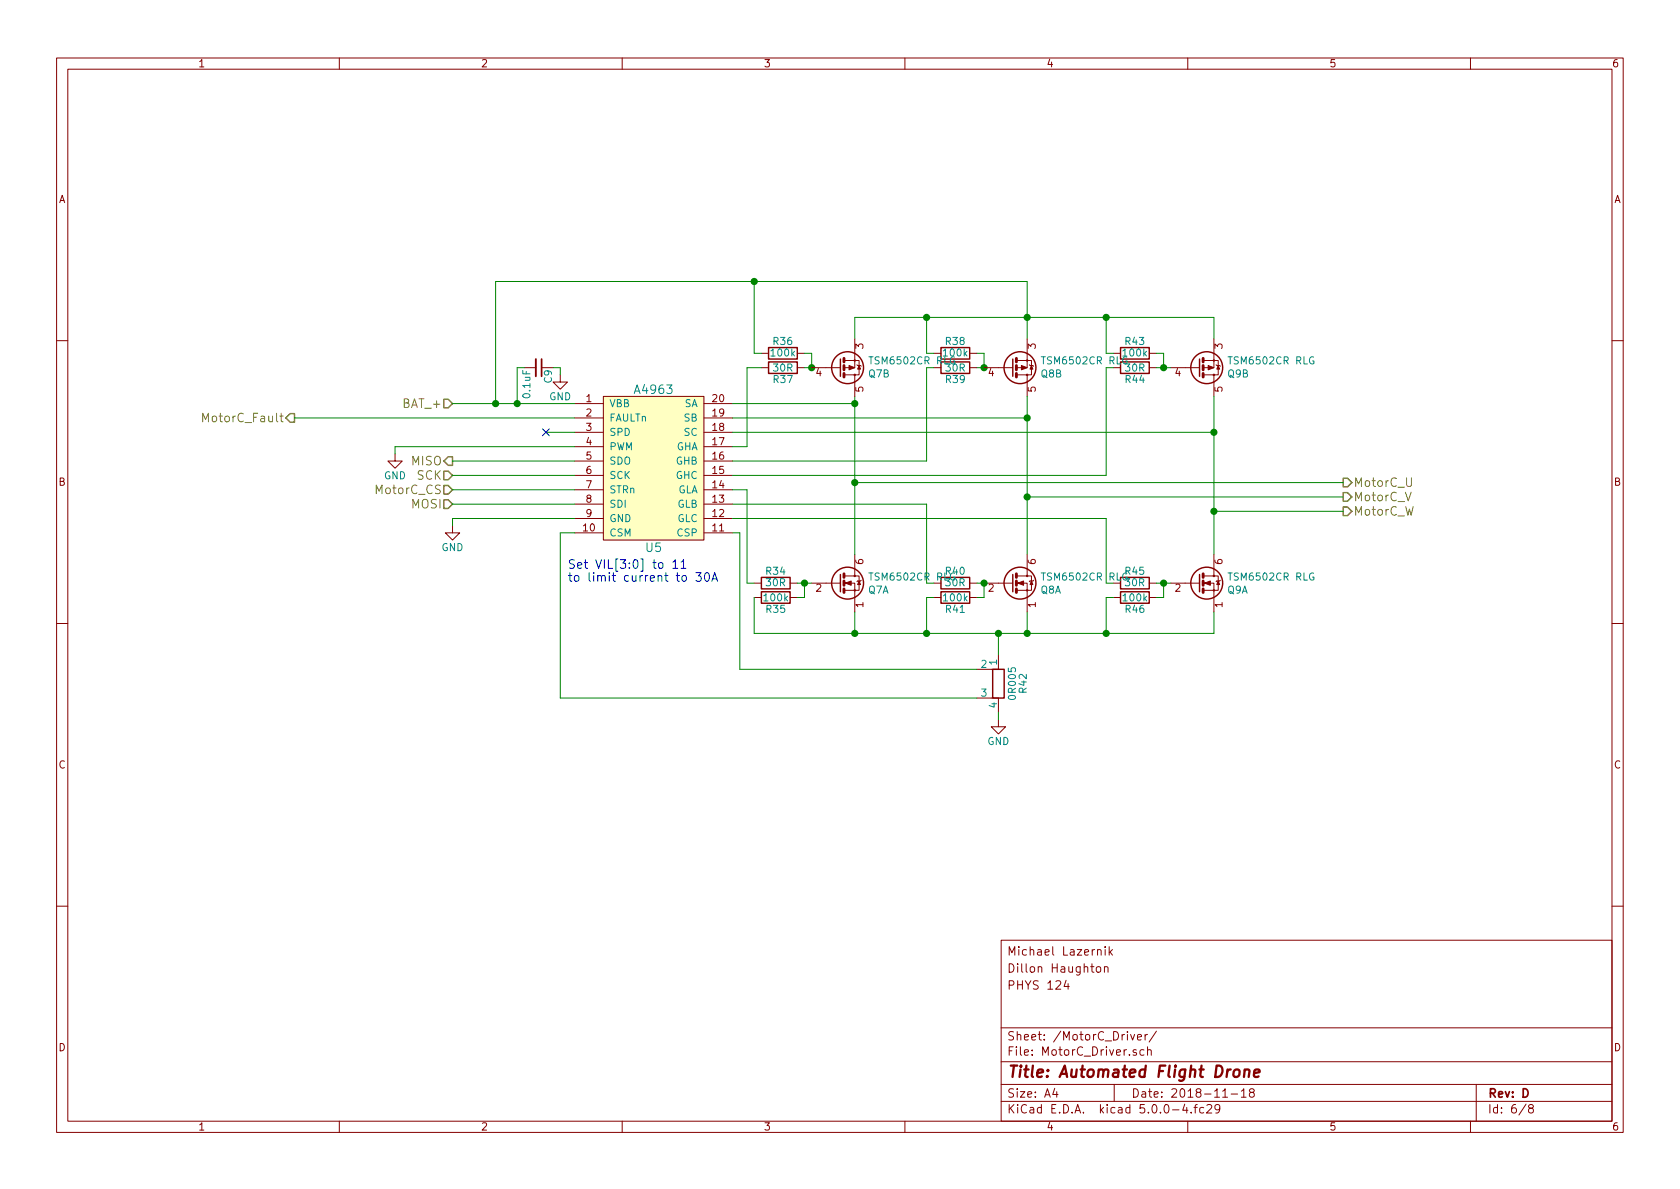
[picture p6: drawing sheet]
<svg xmlns="http://www.w3.org/2000/svg" width="297mm" height="210mm" viewBox="0 0 297 210" stroke-linecap="round" stroke-linejoin="round" font-family="sans-serif">
<g fill="none" stroke="#840000" stroke-width=".18">
<path d="M10 10.3h277v189.9h-277zM12 12.2h273v186.1h-273zM60 10.3v1.9M110 10.3v1.9M160 10.3v1.9M210 10.3v1.9M260 10.3v1.9M151.1 59.9v3.8h-1.7M181.6 59.9v3.8h-1.8M214.6 59.9v3.8h-1.7M10 60.2h2M92.7 65h2"/>
<path d="M99.1 66.3v1.3h1.2l-1.2 1.2-1.3-1.2h1.3M101.6 71.4h5.1M101.6 79h5.1M101.6 76.4h5.1M101.6 73.9h5.1M106.7 70.1h17.8v25.4h-17.8zM124.5 71.4h5M124.5 79h5M124.5 76.4h5M124.5 73.9h5M134.6 65h1.3M134.6 62.5h1.3"/>
<path d="M141 65h1.2M141 62.5h1.2M143.5 65h5.1M149.4 66.3h1.7v3.8M149.4 65h1.7v-1.3h.8v2.6h-.8M151.5 64.5l.8 .3M165.1 62.5h1.3M171.4 65h1.3M171.4 62.5h1.3M174 65h5.1M179.8 66.3h1.8v3.8M179.8 65h1.8v-1.3h.8v2.6h-.8"/>
<path d="M182 64.5l.8 .3M196.8 62.5h1.3M203.2 65h1.3M203.2 62.5h1.3M207 65h5.1M212.9 66.3h1.7v3.8M212.9 65h1.7v-1.3h.8v2.6h-.8M215 64.5l.8 .3M285 60.2h2M69.8 80.3v1.2h1.3l-1.3 1.3-1.2-1.3h1.2M80 93v1.2h1.3l-1.3 1.3-1.3-1.3h1.3M101.6 94.2h5.1"/>
<path d="M101.6 91.7h5.1M101.6 89.1h5.1M101.6 86.6h5.1M101.6 84.1h5.1M101.6 81.5h5.1M124.5 94.2h5M124.5 91.7h5M124.5 89.1h5M124.5 86.6h5M124.5 84.1h5M124.5 81.5h5M151.1 98v3.8h-1.7"/>
<path d="M181.6 98v3.8h-1.8M214.6 98v3.8h-1.7M10 110.3h2M133.3 105.7h1.3M133.3 103.1h1.3M139.7 105.7h1.3M139.7 103.1h1.3M143.5 103.1h5.1M149.4 104.4h1.7v3.8M151.1 101.8h.8v2.6h-.8v-1.3h-1.7M152.3 102.6l-.8 .3M165.1 105.7h1.3"/>
<path d="M171.4 105.7h1.3M171.4 103.1h1.3M174 103.1h5.1M176.5 115.8v2.6h-3.8M179.8 104.4h1.8v3.8M181.6 101.8h.8v2.6h-.8v-1.3h-1.8M182.8 102.6l-.8 .3M196.8 105.7h1.3M203.2 105.7h1.3M203.2 103.1h1.3M207 103.1h5.1M212.9 104.4h1.7v3.8"/>
<path d="M214.6 101.8h.8v2.6h-.8v-1.3h-1.7M215.8 102.6l-.8 .3M285 110.3h2M172.7 123.4h3.8v2.6M176.5 127.2v1.3h1.3l-1.3 1.3-1.2-1.3h1.2M10 160.2h2M177 166.3h108v32h-108zM188.5 173.3l-.4 1.1h1M188.8 173.9v1M193.9 171.1l.2-.2 .5 .2v.7l-.3 .1-.4-.1zM194.1 168l.2-.1 .3 .1 .1 .9M195.3 171.1v-.1a.37 .37 0 0 1 .6 .1v.8"/>
<path d="M195.3 170.9v1M195.4 167.4v.2M195.4 167.9v1M196.1 167.4v1.5M196.3 168.3l.4 .6M196.7 167.9l-.6 .6M285 160.2h2M60 198.3v1.9M110 198.3v1.9M160 198.3v1.9M177 194.8h108M177 191.8h108"/>
<path d="M177 187.8h108M177 181.8h108M186.5 192.5l-.4 1h1M186.8 193v1M197 191.8v3M199.9 182.9l.4 1 .3-1M200.9 185.7a.37 .37 0 0 0-.6 .1l.1 .2 .5 .2 .1 .1-.2 .3-.5-.1M201.1 183.4l.7-.1v-.3l-.5-.1-.2 .2 .1 .7h.6M202.3 185.7l-.5-.1-.3 .3 .2 .6h.6M202.5 182.9v1M202.9 185.7h.1a.37 .37 0 0 1 .6 .1v.8M202.9 182.9l-.4 .3"/>
<path d="M202.9 185.1v1.5M204.5 182.3l-1.3 2M209.5 195.2l-.4 1.1h.9M209.8 195.8v1M210 198.3v1.9M210.6 196.7v.1M211.1 195.8h.6M211.7 195.3l-.4 .2v1.3M212.8 195.9l-.4-.1-.3 .3 .1 .6 .2 .1 .4-.1M213.4 195.5l.2-.2h.4l.2 .5-.9 1h.9M215.7 196l-.2 .2a.48 .48 0 0 1-.6-.1v-.6a.48 .48 0 0 1 .6-.1l.1 .1a1.19 1.19 0 0 1-.2 1.2l-.4 .1M216.2 194h.8"/>
<path d="M217.7 193.5h1.1M219.5 193l.4-.5v1.5M219.5 194h.8M221.2 193.2l-.3-.3 .1-.2 .2-.2 .4 .1 .2 .2-.1 .2-.6 .2a.48 .48 0 0 0-.1 .7l.2 .1 .5-.1a.48 .48 0 0 0-.1-.7h-.1M260 198.3v1.9M261 191.8v6.5M269.8 195.2l-1.2 2M270.6 196l-.3-.2v-.2l.3-.3h.2l.3 .3-.1 .2-.6 .2a.48 .48 0 0 0-.1 .7l.3 .1 .4-.1a.48 .48 0 0 0-.2-.7"/>
<circle cx="151.1" cy="63.7" r=".13"/>
<circle cx="151.1" cy="66.3" r=".13"/>
<circle cx="181.6" cy="66.3" r=".13"/>
<circle cx="181.6" cy="63.7" r=".13"/>
<circle cx="214.6" cy="63.7" r=".13"/>
<circle cx="214.6" cy="66.3" r=".13"/>
<circle cx="151.1" cy="101.8" r=".13"/>
<circle cx="151.1" cy="104.4" r=".13"/>
<circle cx="181.6" cy="101.8" r=".13"/>
<circle cx="181.6" cy="104.4" r=".13"/>
<circle cx="214.6" cy="104.4" r=".13"/>
<circle cx="214.6" cy="101.8" r=".13"/>
</g>
<path d="M218.3 189.3a.51 .51 0 0 1 .5-.2 .51 .51 0 0 1 .4 .4l-.1 .6a.56 .56 0 0 1-.5 .4 .56 .56 0 0 1-.5-.4zM220.1 189.3a.52 .52 0 0 1 .8 .1l-.1 1M220.1 189.1l-.2 1.3M221.7 189.8l1-.2v-.4l-.6-.1-.3 .3v.9l.1 .1 .6-.1" fill="none" stroke="#840000" stroke-width=".41"/>
<path d="M94.7 63.5v3" fill="none" stroke="#840000" stroke-width=".33"/>
<path d="M95.8 63.5v3" fill="none" stroke="#840000" stroke-width=".3"/>
<path d="M51.3 73.1h.8v1.6h-.8l-.8-.8zM78.5 70.6h.7l.8 .8-.8 .7h-.7zM78.5 83.3h.7l.8 .8-.8 .7h-.7zM78.5 85.8h.7l.8 .8-.8 .8h-.7zM78.5 88.4h.7l.8 .7-.8 .8h-.7zM79.2 80.8h.8v1.5h-.8l-.7-.8zM237.5 84.6h.8l.7 .7-.7 .8h-.8zM237.5 87.1h.8l.7 .8-.7 .7h-.8zM237.5 89.7h.8l.7 .7-.7 .8h-.8z" fill="none" stroke="#848400" stroke-width=".25"/>
<path d="M35.8 74.6v-1.5l.5 1.1 .6-1.1v1.5M248.7 84.5l.1 1.4a.48 .48 0 0 0 .7 0l.1-1.4" fill="none" stroke="#848400" stroke-width=".18"/>
<path d="M106.7 70.1h17.8v25.4h-17.8z" fill="#ffffc2" stroke="#ffffc2" stroke-width=".18"/>
<g fill="none" stroke="#840000" stroke-width=".25">
<path d="M135.9 61.5h5.1v2h-5.1zM135.9 64h5.1v2h-5.1zM148.6 63.5v3M166.4 61.5h5v2h-5zM166.4 64h5v2h-5zM179.1 63.5v3M198.1 61.5h5.1v2h-5.1zM198.1 64h5.1v2h-5.1zM212.1 63.5v3M134.6 104.6h5.1v2.1h-5.1zM134.6 102.1h5.1v2h-5.1zM148.6 101.6v3"/>
<path d="M166.4 104.6h5v2.1h-5zM166.4 102.1h5v2h-5zM175.5 118.4h2v5h-2zM179.1 101.6v3M198.1 104.6h5.1v2.1h-5.1zM198.1 102.1h5.1v2h-5.1zM212.1 101.6v3"/>
<circle cx="149.9" cy="65" r="2.82"/>
<circle cx="180.3" cy="65" r="2.82"/>
<circle cx="213.4" cy="65" r="2.82"/>
<circle cx="149.9" cy="103.1" r="2.82"/>
<circle cx="180.3" cy="103.1" r="2.82"/>
<circle cx="213.4" cy="103.1" r="2.82"/>
</g>
<path d="M116.5 99.6l.2-.1 .5 .1v.6l-.1 .2-.4 .1-.2-.2zM119 99.4l.4-.4v1.5M120.4 99.4l.5-.4v1.5M119 100.5h.8M120.4 100.5h.9M120.6 101.9l.3-.1 .4 .1 .1 .6-.2 .2-.3 .1-.3-.2zM123 101.3h1l-.5 .5 .4 .2v.6l-.2 .2h-.4l-.3-.2M124.7 101.4l.4-.1a.97 .97 0 0 1 0 1.5 .84 .84 0 0 1-.4-1.4zM125.9 102.8l.5-1.5 .5 1.5M126 102.4h.7" fill="none" stroke="#0000c2" stroke-width=".18"/>
<g fill="none" stroke="#008400" stroke-width=".18">
<path d="M133.3 49.8v12.7h1.3M151.1 59.9v-3.8h63.5v3.8M163.8 56.1v6.4h1.3M181.6 59.9v-10.1h-94v21.6M195.6 56.1v6.4h1.2M52.1 73.9h49.5M80 71.4h21.6M92.7 65h-1.3v6.4M96.5 76.4h5.1M97.8 65h1.3v1.3M101.6 79h-31.8v1.3M129.5 71.4h21.6"/>
<path d="M129.5 73.9h52.1M129.5 76.4h85.1M134.6 65h-2.5v14h-2.6M142.2 62.5h1.3v2.5h-1.3M151.1 70.1v27.9M163.8 65v16.5h-34.3M172.7 62.5h1.3v2.5h-1.3M181.6 70.1v27.9M195.6 65v19.1h-66.1M204.5 65h2.5M204.5 62.5h1.2v2.5M214.6 70.1v27.9"/>
<path d="M80 84.1h21.6M80 81.5h21.6M80 86.6h21.6M80 89.1h21.6M101.6 91.7h-21.6v1.3M101.6 94.2h-2.5v29.2h73.6M129.5 86.6h2.6v16.5h1.2M129.5 89.1h34.3v14M129.5 91.7h66.1v11.4M129.5 94.2h1.3v24.2h41.9M151.1 85.3h86.4M181.6 87.9h55.9"/>
<path d="M214.6 90.4h22.9M133.3 105.7v6.3h81.3v-3.8M141 103.1h2.5M142.2 103.1v2.6h-1.2M151.1 108.2v3.8M165.1 105.7h-1.3v6.3M172.7 103.1h1.3v2.6h-1.3M176.5 112v3.8M181.6 108.2v3.8M196.8 105.7h-1.2v6.3M204.5 103.1h2.5M205.7 103.1v2.6h-1.2"/>
<path d="M176.5 126v1.2"/>
</g>
<g fill="#008400" stroke="#008400" stroke-width=".25">
<circle cx="91.4" cy="71.4" r=".51"/>
<circle cx="151.1" cy="71.4" r=".51"/>
<circle cx="151.1" cy="85.3" r=".51"/>
<circle cx="181.6" cy="73.9" r=".51"/>
<circle cx="181.6" cy="87.9" r=".51"/>
<circle cx="214.6" cy="76.4" r=".51"/>
<circle cx="214.6" cy="90.4" r=".51"/>
<circle cx="181.6" cy="56.1" r=".51"/>
<circle cx="87.6" cy="71.4" r=".51"/>
<circle cx="205.7" cy="65" r=".51"/>
<circle cx="195.6" cy="56.1" r=".51"/>
<circle cx="163.8" cy="56.1" r=".51"/>
<circle cx="133.4" cy="49.8" r=".51"/>
<circle cx="176.5" cy="112" r=".51"/>
<circle cx="181.6" cy="112" r=".51"/>
<circle cx="151.1" cy="112" r=".51"/>
<circle cx="142.2" cy="103.1" r=".51"/>
<circle cx="163.8" cy="112" r=".51"/>
<circle cx="205.7" cy="103.1" r=".51"/>
<circle cx="195.6" cy="112" r=".51"/>
<circle cx="143.5" cy="65" r=".51"/>
<circle cx="174" cy="65" r=".51"/>
<circle cx="174" cy="103.1" r=".51"/>
</g>
<path d="M95.9 75.8l1.2 1.3M97.1 75.8l-1.2 1.3" fill="none" stroke="#000084" stroke-width=".18"/>
<g fill="none" stroke="#840000" stroke-width=".51">
<path d="M149.2 63.4v.6M149.2 64.6v.8M149.2 66v.7M179.7 63.4v.6M179.7 64.6v.8M179.7 66v.7M212.7 63.4v.6M212.7 64.6v.8M212.7 66v.7M149.2 101.5v.6M149.2 102.7v.8M149.2 104.1v.7"/>
<path d="M179.7 101.5v.6M179.7 102.7v.8M179.7 104.1v.7M212.7 101.5v.6M212.7 102.7v.8M212.7 104.1v.7"/>
</g>
<g fill="#840000" stroke="#840000" stroke-width=".18">
<path d="M151.9 102.7l.2 .7h-.5z"/>
<path d="M149.5 103.1l1-.4v.8z"/>
<path d="M182.4 102.7l.2 .7h-.5z"/>
<path d="M180 103.1l1-.4v.8z"/>
<path d="M215.4 102.7l.2 .7h-.5z"/>
<path d="M213 103.1l1-.4v.8z"/>
<path d="M150.1 64.6l1 .4-1 .4z"/>
<path d="M151.9 64.6l.2 .7h-.5z"/>
<path d="M180.6 64.6l1 .4-1 .4z"/>
<path d="M182.4 64.6l.2 .7h-.5z"/>
<path d="M213.6 64.6l1 .4-1 .4z"/>
<path d="M215.4 64.6l.2 .7h-.5z"/>
</g>
<text font-size="2.8" fill="#840000" x="178" y="190.5">Title: Automated Flight Drone</text>
<g font-size="2.1" fill="#008484">
<text x="112.4" y="69.7">A4963</text>
<text x="114.2" y="97.6">U5</text>
</g>
<g font-size="2.1" fill="#848400">
<text x="36.6" y="74.7">MotorC_Fault</text>
<text x="71.5" y="72.1">BAT_+</text>
<text x="72.8" y="82.3">MISO</text>
<text x="66.7" y="87.4">MotorC_CS</text>
<text x="72.8" y="89.9">MOSI</text>
<text x="73.8" y="84.8">SCK</text>
<text x="239.3" y="86.1">MotorC_U</text>
<text x="239.3" y="88.6">MotorC_V</text>
<text x="239.3" y="91.2">MotorC_W</text>
</g>
<g font-size="2.1" fill="#0000c2">
<text x="100.3" y="100.6">Set VIL[3:0] to 11</text>
<text x="100.3" y="102.9">to limit current to 30A</text>
</g>
<g font-size="2.1" fill="#840000">
<text x="178" y="172">Dillon Haughton</text>
<text x="178" y="169">Michael Lazernik</text>
<text x="178" y="175">PHYS 124</text>
<text x="178" y="184">Sheet: /MotorC_Driver/</text>
<text x="178" y="186.7">File: MotorC_Driver.sch</text>
<text x="178" y="196.9">KiCad E.D.A. kicad 5.0.0-4.fc29</text>
<text x="178" y="194.1">Size: A4</text>
<text x="200" y="194.1">Date: 2018-11-18</text>
<text x="263" y="194.1">Rev: D</text>
<text x="263" y="196.9">Id: 6/8</text>
</g>
<g font-size="1.8" fill="#840000">
<text x="35" y="11.9">1</text>
<text x="85" y="11.9">2</text>
<text x="135" y="11.9">3</text>
<text x="185" y="11.9">4</text>
<text x="235" y="11.9">5</text>
<text x="285" y="11.9">6</text>
<text x="10.4" y="35.9">A</text>
<text x="285.4" y="35.9">A</text>
<text x="152.7" y="61.7" transform="rotate(-90 152.7 61.7)">3</text>
<text x="183.1" y="61.7" transform="rotate(-90 183.1 61.7)">3</text>
<text x="216.2" y="61.7" transform="rotate(-90 216.2 61.7)">3</text>
<text x="103.7" y="71.1">1</text>
<text x="126" y="71.1">20</text>
<text x="144.3" y="66.5">4</text>
<text x="152.7" y="69.3" transform="rotate(-90 152.7 69.3)">5</text>
<text x="174.8" y="66.5">4</text>
<text x="183.1" y="69.3" transform="rotate(-90 183.1 69.3)">5</text>
<text x="207.8" y="66.5">4</text>
<text x="216.2" y="69.3" transform="rotate(-90 216.2 69.3)">5</text>
<text x="103.7" y="73.7">2</text>
<text x="103.7" y="76.2">3</text>
<text x="126" y="76.2">18</text>
<text x="126" y="73.7">19</text>
<text x="103.7" y="78.7">4</text>
<text x="103.7" y="81.3">5</text>
<text x="103.7" y="83.8">6</text>
<text x="126" y="83.8">15</text>
<text x="126" y="81.3">16</text>
<text x="126" y="78.7">17</text>
<text x="10.4" y="85.9">B</text>
<text x="103.7" y="86.4">7</text>
<text x="103.7" y="88.9">8</text>
<text x="126" y="88.9">13</text>
<text x="126" y="86.4">14</text>
<text x="285.4" y="85.9">B</text>
<text x="103.2" y="94">10</text>
<text x="103.7" y="91.4">9</text>
<text x="126" y="94">11</text>
<text x="126" y="91.4">12</text>
<text x="152.7" y="99.8" transform="rotate(-90 152.7 99.8)">6</text>
<text x="183.1" y="99.8" transform="rotate(-90 183.1 99.8)">6</text>
<text x="216.2" y="99.8" transform="rotate(-90 216.2 99.8)">6</text>
<text x="144.3" y="104.6">2</text>
<text x="152.7" y="107.4" transform="rotate(-90 152.7 107.4)">1</text>
<text x="174.8" y="104.6">2</text>
<text x="183.1" y="107.4" transform="rotate(-90 183.1 107.4)">1</text>
<text x="207.8" y="104.6">2</text>
<text x="216.2" y="107.4" transform="rotate(-90 216.2 107.4)">1</text>
<text x="10.4" y="135.9">C</text>
<text x="285.4" y="135.9">C</text>
<text x="10.4" y="185.9">D</text>
<text x="285.4" y="185.9">D</text>
<text x="35" y="199.9">1</text>
<text x="85" y="199.9">2</text>
<text x="135" y="199.9">3</text>
<text x="185" y="199.9">4</text>
<text x="235" y="199.9">5</text>
<text x="285" y="199.9">6</text>
</g>
<g font-size="1.8" fill="#008484">
<text x="136.4" y="63">100k</text>
<text x="136.8" y="61">R36</text>
<text x="136.8" y="65.7">30R</text>
<text x="154.1" y="64.4">TSM6502CR RLG</text>
<text x="166.9" y="63">100k</text>
<text x="167.3" y="61">R38</text>
<text x="167.3" y="65.7">30R</text>
<text x="184.6" y="64.4">TSM6502CR RLG</text>
<text x="198.7" y="63">100k</text>
<text x="199" y="61">R43</text>
<text x="199" y="65.7">30R</text>
<text x="217.6" y="64.4">TSM6502CR RLG</text>
<text x="93.8" y="70.3" transform="rotate(-90 93.8 70.3)">0.1uF</text>
<text x="97.1" y="70.8">GND</text>
<text x="97.6" y="67.7" transform="rotate(-90 97.6 67.7)">C9</text>
<text x="136.8" y="67.7">R37</text>
<text x="153.6" y="66.7">Q7B</text>
<text x="167.3" y="67.7">R39</text>
<text x="184.1" y="66.7">Q8B</text>
<text x="199" y="67.7">R44</text>
<text x="217.1" y="66.7">Q9B</text>
<text x="107.7" y="72">VBB</text>
<text x="107.7" y="74.5">FAULTn</text>
<text x="107.7" y="77.1">SPD</text>
<text x="121" y="77.1">SC</text>
<text x="121" y="74.5">SB</text>
<text x="121" y="72">SA</text>
<text x="107.7" y="79.6">PWM</text>
<text x="107.7" y="82.2">SDO</text>
<text x="119.5" y="82.2">GHB</text>
<text x="119.5" y="79.6">GHA</text>
<text x="67.9" y="84.8">GND</text>
<text x="107.7" y="84.7">SCK</text>
<text x="107.7" y="87.2">STRn</text>
<text x="107.7" y="89.8">SDI</text>
<text x="119.5" y="84.7">GHC</text>
<text x="119.7" y="89.8">GLB</text>
<text x="119.7" y="87.2">GLA</text>
<text x="107.7" y="94.9">CSM</text>
<text x="107.7" y="92.3">GND</text>
<text x="119.7" y="92.3">GLC</text>
<text x="119.8" y="94.9">CSP</text>
<text x="78.1" y="97.5">GND</text>
<text x="135.5" y="101.6">R34</text>
<text x="167.3" y="101.6">R40</text>
<text x="199" y="101.6">R45</text>
<text x="135.2" y="106.3">100k</text>
<text x="135.5" y="103.7">30R</text>
<text x="153.5" y="105">Q7A</text>
<text x="154.1" y="102.7">TSM6502CR RLG</text>
<text x="167" y="106.3">100k</text>
<text x="167.3" y="103.7">30R</text>
<text x="184" y="105">Q8A</text>
<text x="184.6" y="102.7">TSM6502CR RLG</text>
<text x="198.7" y="106.3">100k</text>
<text x="199" y="103.7">30R</text>
<text x="217" y="105">Q9A</text>
<text x="217.6" y="102.7">TSM6502CR RLG</text>
<text x="135.5" y="108.4">R35</text>
<text x="167.3" y="108.4">R41</text>
<text x="199" y="108.4">R46</text>
<text x="173.5" y="118.1">2</text>
<text x="176.3" y="117.6" transform="rotate(-90 176.3 117.6)">1</text>
<text x="173.5" y="123.2">3</text>
<text x="176.3" y="125.2" transform="rotate(-90 176.3 125.2)">4</text>
<text x="179.6" y="123.5" transform="rotate(-90 179.6 123.5)">0R005</text>
<text x="181.5" y="122.5" transform="rotate(-90 181.5 122.5)">R42</text>
<text x="174.6" y="131.7">GND</text>
</g>
</svg>
